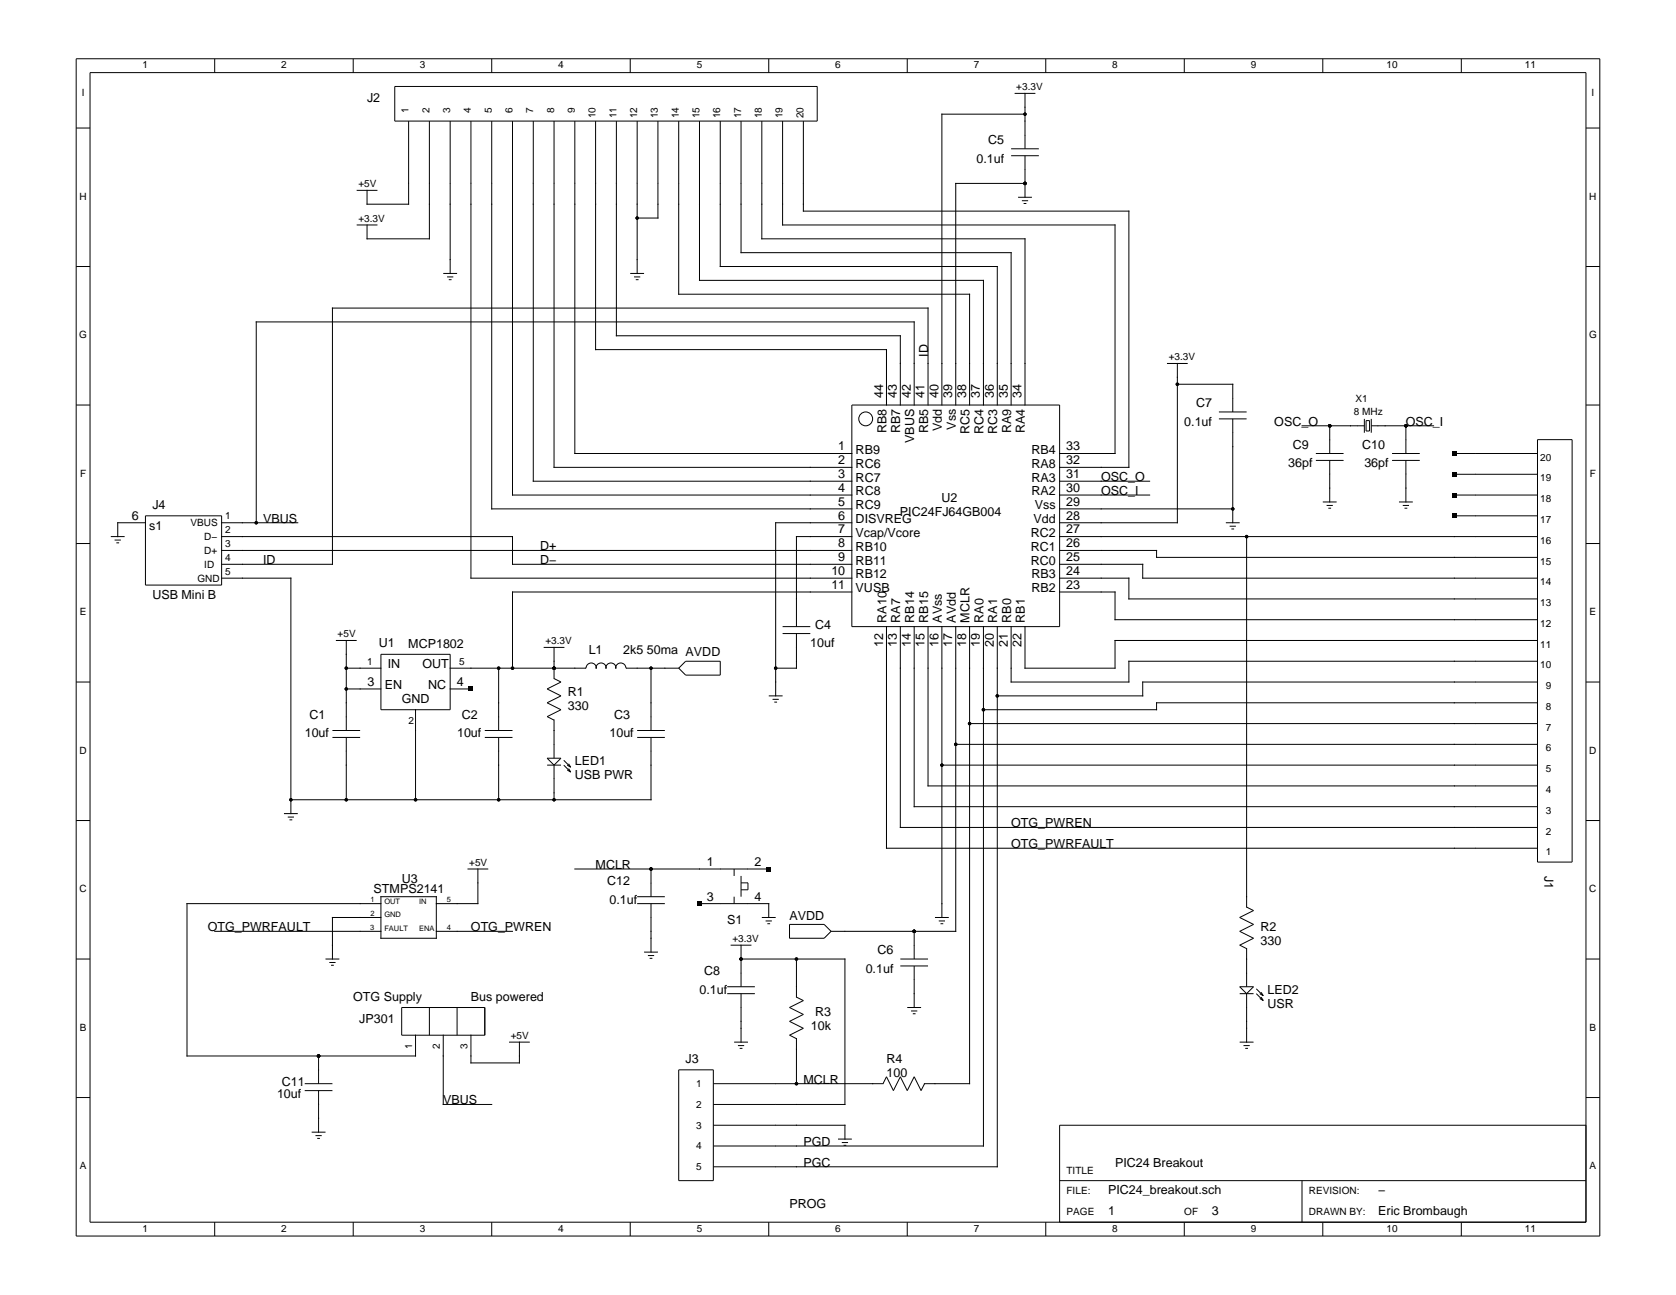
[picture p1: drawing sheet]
<svg xmlns="http://www.w3.org/2000/svg" width="279mm" height="216mm" viewBox="0 0 279 216" stroke-linecap="round" stroke-linejoin="round" font-family="sans-serif">
<g fill="none" stroke="#000" stroke-width=".17">
<path d="M12.7 9.8h254v196.3h-254zM15 12.1h249.4v191.7h-249.4zM35.8 9.8v2.3M58.9 9.8v2.3M65.8 14.4h70.4v5.8h-70.4zM82 9.8v2.3M105.1 9.8v2.3M128.2 9.8v2.3M151.2 9.8v2.3M169.1 15.6h3.5M170.9 19h-13.9v48.5M170.9 15.6v9.2"/>
<path d="M174.3 9.8v2.3M197.4 9.8v2.3M220.5 9.8v2.3M243.6 9.8v2.3M12.7 21.3h2.3M59.5 31.7h3.4M59.5 37.5h3.4M68.1 20.2v13.8h-6.9v-2.3M71.6 20.2v19.6h-10.4v-2.3M75 20.2v25.4M78.5 20.2v76.2h63.5M82 20.2v64.6h60"/>
<path d="M85.4 20.2v62.3h56.6M88.9 20.2v60h53.1M92.4 20.2v57.7h49.6M95.8 20.2v55.4h46.2M99.3 20.2v38.1h48.5v9.2M102.8 20.2v35.8h47.3v11.5M106.2 20.2v25.4M109.7 20.2v16.2h-3.5M113.1 20.2v28.9h48.5v18.4M116.6 20.2v26.5h47.3v20.8M120.1 20.2v24.2h46.2v23.1M123.5 20.2v21.9h45.1v25.4"/>
<path d="M127 20.2v19.6h43.9v27.7M130.5 20.2v17.3h55.4v38.1h-9.3M133.9 20.2v15h54.3v42.7h-11.6M168.6 26h4.6M168.6 24.8h4.6M169.7 32.9h2.3M170.4 33.5h1M170.6 33.9h.5M170.9 26v6.9M170.9 30.6h-11.6v36.9M264.4 21.3h2.3M12.7 44.4h2.3"/>
<path d="M73.9 45.6h2.3M74.5 46.2h1.1M74.8 46.6h.5M105.1 45.6h2.3M105.7 46.2h1M106 46.6h.4M264.4 44.4h2.3M12.7 67.5h2.3M142 67.5h34.6v37h-34.6zM152.4 67.5v-13.8h-109.7v33.5M154.7 67.5v-16.1h-99.3v42.7h-18.5M194.5 60.6h3.5"/>
<path d="M196.3 60.6v26.6h-19.7M196.3 64.1h9.2v4.6M203.2 69.8h4.6M203.2 68.7h4.6M205.5 69.8v17.4M217.1 71h10.3M219.4 75.6h4.6M219.4 76.8h4.6M221.7 71v4.6M221.7 76.8v6.9M227.4 69.8v2.3M227.7 70.1h.6v1.8h-.6z"/>
<path d="M228.6 71h10.4M228.6 69.8v2.3M232.1 75.6h4.6M232.1 76.8h4.6M234.4 71v4.6M234.4 76.8v6.9M242.5 75.6h13.8M242.5 79.1h13.8M256.3 73.3h5.8v70.4h-5.8zM264.4 67.5h2.3M12.7 90.6h2.3M18.5 89.5h2.3"/>
<path d="M19.1 90h1M19.4 90.5h.5M24.2 87.2h-4.6v2.3M24.2 86h12.7v11.5h-12.7zM36.9 87.2h12.7M36.9 91.8h105.1M36.9 89.5h48.5v4.6h56.6M36.9 96.4h11.6v39.2M142 87.2h-12.7v28.8M142 89.5h-9.2v15M142 98.7h-56.6v12.7M176.6 91.8h16.2v1.1h63.5"/>
<path d="M176.6 94.1h13.9v2.3h65.8M176.6 96.4h11.6v3.5h68.1M176.6 98.7h9.3v4.6h70.4M176.6 80.2h15.1M176.6 82.5h15.1M176.6 89.5h79.7M176.6 84.8h28.9M204.4 87.2h2.3M205 87.7h1M205.3 88.2h.4M207.8 89.5v61.7l1.2 .6-2.3 1.2 2.3 1.1-2.3 1.2 2.3 1.1-2.3 1.2 1.1 .6M220.5 83.7h2.3"/>
<path d="M221.2 84.3h1M221.4 84.7h.5M233.2 83.7h2.3M233.9 84.3h1M234.1 84.7h.5M242.5 82.5h13.8M242.5 86h13.8M264.4 90.6h2.3M12.7 113.7h2.3M56 106.8h3.5M57.7 106.8v15M57.7 111.4h5.8"/>
<path d="M57.7 114.9h5.8M63.5 109.1h11.5v9.2h-11.5zM69.3 118.3v15M75 111.4h22.7a.84 .84 0 0 1 .9-.9 .84 .84 0 0 1 .8 .9 .82 .82 0 0 1 .8-.9 .82 .82 0 0 1 .8 .9 .82 .82 0 0 1 .8-.9 .82 .82 0 0 1 .9 .9 .84 .84 0 0 1 .8-.9 .84 .84 0 0 1 .8 .9h8.8M75 114.9h3.5M83.1 111.4v10.4M90.6 107.9h3.5M92.4 107.9v5.2l1.1 .6-2.3 1.2 2.3 1.1-2.3 1.2 2.3 1.1-2.3 1.2 1.2 .6M108.5 111.4v10.4M113.1 111.4l1.2-1.2h5.8v2.4h-5.8zM128.2 116h2.3M128.8 116.6h1"/>
<path d="M129.1 117.1h.4M130.5 104.5h4.6M130.5 105.6h4.6M132.8 105.6v5.8h-3.5M147.8 104.5v36.9h108.5M150.1 104.5v33.5h106.2M152.4 104.5v30h103.9M154.7 104.5v26.5h101.6M157 104.5v48.5M159.3 104.5v50.8h-20.8M161.6 104.5v76.2h-7.5l-.5 1.1-1.2-2.3-1.2 2.3-1.1-2.3-1.2 2.3-1.1-2.3-.6 1.2h-28.3M163.9 104.5v86.6h-45"/>
<path d="M166.3 104.5v90h-47.4M168.6 104.5v9.2h19.6v-3.5h68.1M170.9 104.5v6.9h15v-4.6h70.4M256.3 113.7h-65.8v2.3h-24.2M256.3 117.2h-63.5v1.1h-28.9M264.4 113.7h2.3M12.7 136.8h2.3M47.3 135.6h2.3M48 136.2h1M48.3 136.7h.4M55.4 121.8h4.6M55.4 122.9h4.6"/>
<path d="M57.7 122.9v10.4M80.8 121.8h4.6M80.8 122.9h4.6M83.1 122.9v10.4M91.2 127.6h2.3M91.2 126.4h2.3l-1.1 1.2zM92.4 120v6.4M92.4 127.6v5.7M94 127.6l1.1 1.1M94 126.8l1.1 1.1M94.6 128.4l.5 .3M94.6 127.6l.5 .3"/>
<path d="M94.8 128.1l.3 .6M94.8 127.3l.3 .6M106.2 121.8h4.6M106.2 122.9h4.6M108.5 122.9v10.4h-60M157 127.6h99.3M159.3 124.1h97M161.6 120.6h94.7M264.4 136.8h2.3M12.7 159.9h2.3M35.8 155.3h27.7M54.3 159.9h2.3"/>
<path d="M63.5 153h-8.1v6.9M63.5 149.5h9.2v6.9h-9.2zM63.5 150.7h-32.3v25.4h38.1v-3.5M72.7 155.3h12.7M77.9 144.9h3.5M79.7 144.9v5.8h-7M95.8 144.9h32.4M106.2 150.7h4.6M106.2 149.5h4.6M107.4 158.7h2.3M108 159.3h1M108.3 159.8h.5"/>
<path d="M108.5 144.9v4.6M108.5 150.7v8M116.6 150.7h11.6v2.3M121.8 157.6h3.5M122.4 144.9v1.1M122.4 149.5v1.2M123.5 159.9h17.4v24.2h-22M123.5 146v3.5M123.5 157.6v6.9M123.5 147.2h1.2v1.1h-1.2M127 153h2.3M127.6 153.5h1.1"/>
<path d="M127.9 154h.5M131.6 154.1h5.8l1.1 1.2-1.1 1.1h-5.8zM132.8 159.9v6.3l1.1 .6-2.3 1.2 2.3 1.1-2.3 1.2 2.3 1.1-2.3 1.2 1.2 .6M150.1 159.9h4.6M152.4 155.3v4.6M155.9 153h2.3M156.5 153.5h1M156.8 154h.4M207.8 158.1v6.4M264.4 159.9h2.3M53.1 176.1v4.6M54.9 160.5h1"/>
<path d="M55.2 160.9h.4M67 168h13.8v4.6h-13.8zM71.6 168v4.6M73.9 172.6v11.5h8.1M76.2 168v4.6M78.5 172.6v4.6h8.1v-3.5M84.9 173.7h3.4M113.1 178.4h5.8v18.4h-5.8zM121.2 164.5h4.6M121.2 165.7h4.6M122.4 173.7h2.3M123 174.3h1.1"/>
<path d="M123.3 174.8h.5M123.5 165.7v8M132.8 173.1v7.6M150.1 161h4.6M151.2 168h2.4M151.9 168.5h1M152.2 169h.4M152.4 161v7M206.7 164.5h2.3l-1.2 1.2zM206.7 165.7h2.3M206.7 173.7h2.3M207.3 174.3h1"/>
<path d="M207.6 174.8h.4M207.8 165.7v8M209.4 164.9l1.2 1.1M209.4 165.7l1.2 1.1M210 165.7l.6 .3M210 166.5l.6 .3M210.2 165.4l.4 .6M210.2 166.2l.4 .6M12.7 183h2.3M50.8 180.7h4.6M50.8 181.8h4.6M52 188.8h2.3"/>
<path d="M52.6 189.3h1M52.9 189.8h.4M53.1 181.8v7M118.9 187.6h22v2.3M139.7 189.9h2.3M140.3 190.5h1.1M140.6 190.9h.5M176.6 196.8h87.8M217.1 196.8v7M264.4 187.6h-87.8v16.2M264.4 183h2.3M35.8 203.8v2.3"/>
<path d="M58.9 203.8v2.3M82 203.8v2.3M105.1 203.8v2.3M128.2 203.8v2.3M151.2 203.8v2.3M174.3 203.8v2.3M197.4 203.8v2.3M220.5 203.8v2.3M243.6 203.8v2.3"/>
<circle cx="144.3" cy="69.8" r="1.15"/>
</g>
<g fill="#000">
<path d="M242.1 78.7h.7v.7h-.7zM242.1 75.3h.7v.7h-.7zM242.1 85.7h.7v.6h-.7zM242.1 82.2h.7v.7h-.7zM78.2 114.5h.7v.7h-.7zM116.3 150.3h.7v.7h-.7zM127.8 144.5h.7v.7h-.7z"/>
<circle cx="170.9" cy="19" r=".29"/>
<circle cx="106.2" cy="36.4" r=".29"/>
<circle cx="170.9" cy="30.6" r=".29"/>
<circle cx="196.3" cy="64.1" r=".29"/>
<circle cx="221.7" cy="71" r=".29"/>
<circle cx="234.4" cy="71" r=".29"/>
<circle cx="42.7" cy="87.2" r=".29"/>
<circle cx="205.5" cy="84.8" r=".29"/>
<circle cx="207.8" cy="89.5" r=".29"/>
<circle cx="57.7" cy="111.4" r=".29"/>
<circle cx="57.7" cy="114.9" r=".29"/>
<circle cx="83.1" cy="111.4" r=".29"/>
<circle cx="85.4" cy="111.4" r=".29"/>
<circle cx="92.4" cy="111.4" r=".29"/>
<circle cx="108.5" cy="111.4" r=".29"/>
<circle cx="129.3" cy="111.4" r=".29"/>
<circle cx="163.9" cy="118.3" r=".29"/>
<circle cx="166.3" cy="116" r=".29"/>
<circle cx="48.5" cy="133.3" r=".29"/>
<circle cx="57.7" cy="133.3" r=".29"/>
<circle cx="69.3" cy="133.3" r=".29"/>
<circle cx="83.1" cy="133.3" r=".29"/>
<circle cx="92.4" cy="133.3" r=".29"/>
<circle cx="157" cy="127.6" r=".29"/>
<circle cx="159.3" cy="124.1" r=".29"/>
<circle cx="161.6" cy="120.6" r=".29"/>
<circle cx="108.5" cy="144.9" r=".29"/>
<circle cx="123.5" cy="159.9" r=".29"/>
<circle cx="132.8" cy="159.9" r=".29"/>
<circle cx="152.4" cy="155.3" r=".29"/>
<circle cx="53.1" cy="176.1" r=".29"/>
<circle cx="132.8" cy="180.7" r=".29"/>
</g>
<g font-size="2.1">
<text x="61.2" y="17.1">J2</text>
<text x="162.8" y="27.1">0.1uf</text>
<text x="164.7" y="24">C5</text>
<text x="154.7" y="59.4" transform="rotate(-90 154.7 59.4)">ID</text>
<text x="147.2" y="66.4" transform="rotate(-90 147.2 66.4)">44</text>
<text x="149.5" y="66.4" transform="rotate(-90 149.5 66.4)">43</text>
<text x="151.8" y="66.4" transform="rotate(-90 151.8 66.4)">42</text>
<text x="154.1" y="66.4" transform="rotate(-90 154.1 66.4)">41</text>
<text x="156.4" y="66.4" transform="rotate(-90 156.4 66.4)">40</text>
<text x="157" y="71.9" transform="rotate(-90 157 71.9)">Vdd</text>
<text x="158.7" y="66.4" transform="rotate(-90 158.7 66.4)">39</text>
<text x="159.3" y="71.6" transform="rotate(-90 159.3 71.6)">Vss</text>
<text x="161.1" y="66.4" transform="rotate(-90 161.1 66.4)">38</text>
<text x="163.4" y="66.4" transform="rotate(-90 163.4 66.4)">37</text>
<text x="165.7" y="66.4" transform="rotate(-90 165.7 66.4)">36</text>
<text x="168" y="66.4" transform="rotate(-90 168 66.4)">35</text>
<text x="170.3" y="66.4" transform="rotate(-90 170.3 66.4)">34</text>
<text x="197.4" y="71">0.1uf</text>
<text x="199.4" y="67.9">C7</text>
<text x="212.4" y="71">OSC_O</text>
<text x="234.4" y="71">OSC_I</text>
<text x="139.8" y="75.1">1</text>
<text x="139.8" y="77.4">2</text>
<text x="142.6" y="75.7">RB9</text>
<text x="142.6" y="78">RC6</text>
<text x="147.8" y="72.2" transform="rotate(-90 147.8 72.2)">RB8</text>
<text x="150.1" y="72.2" transform="rotate(-90 150.1 72.2)">RB7</text>
<text x="152.4" y="73.8" transform="rotate(-90 152.4 73.8)">VBUS</text>
<text x="154.7" y="72.2" transform="rotate(-90 154.7 72.2)">RB5</text>
<text x="161.6" y="72.3" transform="rotate(-90 161.6 72.3)">RC5</text>
<text x="163.9" y="72.3" transform="rotate(-90 163.9 72.3)">RC4</text>
<text x="166.3" y="72.3" transform="rotate(-90 166.3 72.3)">RC3</text>
<text x="168.6" y="72.2" transform="rotate(-90 168.6 72.2)">RA9</text>
<text x="170.9" y="72.2" transform="rotate(-90 170.9 72.2)">RA4</text>
<text x="172" y="78">RA8</text>
<text x="172" y="75.7">RB4</text>
<text x="177.7" y="77.4">32</text>
<text x="177.7" y="75.1">33</text>
<text x="214.7" y="77.9">36pf</text>
<text x="215.5" y="74.8">C9</text>
<text x="227.1" y="74.8">C10</text>
<text x="227.4" y="77.9">36pf</text>
<text x="139.8" y="79.7">3</text>
<text x="139.8" y="82">4</text>
<text x="142.6" y="80.3">RC7</text>
<text x="142.6" y="82.6">RC8</text>
<text x="157" y="83.7">U2</text>
<text x="172" y="82.6">RA2</text>
<text x="172" y="80.3">RA3</text>
<text x="177.7" y="82">30</text>
<text x="177.7" y="79.7">31</text>
<text x="183.6" y="82.5">OSC_I</text>
<text x="183.6" y="80.2">OSC_O</text>
<text x="22" y="86.6">6</text>
<text x="24.9" y="88.4">s1</text>
<text x="25.4" y="84.8">J4</text>
<text x="43.9" y="87.2">VBUS</text>
<text x="139.8" y="84.3">5</text>
<text x="139.8" y="86.6">6</text>
<text x="139.8" y="88.9">7</text>
<text x="142.6" y="84.9">RC9</text>
<text x="142.6" y="87.2">DISVREG</text>
<text x="142.6" y="89.5">Vcap/Vcore</text>
<text x="150" y="86.1">PIC24FJ64GB004</text>
<text x="171.8" y="89.5">RC2</text>
<text x="172.3" y="87.2">Vdd</text>
<text x="172.5" y="84.9">Vss</text>
<text x="177.7" y="88.9">27</text>
<text x="177.7" y="86.6">28</text>
<text x="177.7" y="84.3">29</text>
<text x="43.9" y="94.1">ID</text>
<text x="90.1" y="91.8">D+</text>
<text x="90.1" y="94.1">D−</text>
<text x="138.6" y="95.9">10</text>
<text x="139.8" y="91.3">8</text>
<text x="139.8" y="93.6">9</text>
<text x="142.6" y="91.8">RB10</text>
<text x="142.6" y="94.1">RB11</text>
<text x="171.8" y="94.1">RC0</text>
<text x="171.8" y="91.8">RC1</text>
<text x="177.7" y="95.9">24</text>
<text x="177.7" y="93.6">25</text>
<text x="177.7" y="91.3">26</text>
<text x="25.4" y="99.9">USB Mini B</text>
<text x="138.6" y="98.2">11</text>
<text x="142.6" y="96.4">RB12</text>
<text x="142.6" y="98.8">VUSB</text>
<text x="172" y="98.8">RB2</text>
<text x="172" y="96.4">RB3</text>
<text x="177.7" y="98.2">23</text>
<text x="63.1" y="107.9">U1</text>
<text x="68.1" y="108">MCP1802</text>
<text x="135.1" y="107.9">10uf</text>
<text x="135.9" y="104.8">C4</text>
<text x="147.2" y="107.9" transform="rotate(-90 147.2 107.9)">12</text>
<text x="147.8" y="103.8" transform="rotate(-90 147.8 103.8)">RA10</text>
<text x="149.5" y="107.9" transform="rotate(-90 149.5 107.9)">13</text>
<text x="150.1" y="103.8" transform="rotate(-90 150.1 103.8)">RA7</text>
<text x="151.8" y="107.9" transform="rotate(-90 151.8 107.9)">14</text>
<text x="152.4" y="103.8" transform="rotate(-90 152.4 103.8)">RB14</text>
<text x="154.1" y="107.9" transform="rotate(-90 154.1 107.9)">15</text>
<text x="154.7" y="103.8" transform="rotate(-90 154.7 103.8)">RB15</text>
<text x="156.4" y="107.9" transform="rotate(-90 156.4 107.9)">16</text>
<text x="157" y="103.8" transform="rotate(-90 157 103.8)">AVss</text>
<text x="158.7" y="107.9" transform="rotate(-90 158.7 107.9)">17</text>
<text x="159.3" y="103.8" transform="rotate(-90 159.3 103.8)">AVdd</text>
<text x="161.1" y="107.9" transform="rotate(-90 161.1 107.9)">18</text>
<text x="161.6" y="103.8" transform="rotate(-90 161.6 103.8)">MCLR</text>
<text x="163.4" y="107.9" transform="rotate(-90 163.4 107.9)">19</text>
<text x="163.9" y="103.8" transform="rotate(-90 163.9 103.8)">RA0</text>
<text x="165.7" y="107.9" transform="rotate(-90 165.7 107.9)">20</text>
<text x="166.3" y="103.8" transform="rotate(-90 166.3 103.8)">RA1</text>
<text x="168" y="107.9" transform="rotate(-90 168 107.9)">21</text>
<text x="168.6" y="103.8" transform="rotate(-90 168.6 103.8)">RB0</text>
<text x="170.3" y="107.9" transform="rotate(-90 170.3 107.9)">22</text>
<text x="170.9" y="103.8" transform="rotate(-90 170.9 103.8)">RB1</text>
<text x="64.7" y="111.4">IN</text>
<text x="70.4" y="111.4">OUT</text>
<text x="98.1" y="109.1">L1</text>
<text x="103.9" y="109.1">2k5 50ma AVDD</text>
<text x="51.6" y="119.8">C1</text>
<text x="61.2" y="114.3">3</text>
<text x="64.1" y="114.9">EN</text>
<text x="67" y="117.2">GND</text>
<text x="71.4" y="114.9">NC</text>
<text x="76.1" y="114.3">4</text>
<text x="77" y="119.8">C2</text>
<text x="94.7" y="118.3">330</text>
<text x="94.7" y="116">R1</text>
<text x="102.4" y="119.8">C3</text>
<text x="50.8" y="122.9">10uf</text>
<text x="76.2" y="122.9">10uf</text>
<text x="101.6" y="122.9">10uf</text>
<text x="95.8" y="129.9">USB PWR</text>
<text x="95.8" y="127.6">LED1</text>
<text x="168.6" y="138">OTG_PWREN</text>
<text x="168.6" y="141.4">OTG_PWRFAULT</text>
<text x="62.3" y="148.9">STMPS2141</text>
<text x="67" y="147.2">U3</text>
<text x="99.3" y="144.9">MCLR</text>
<text x="101.2" y="147.6">C12</text>
<text x="117.8" y="144.4">1</text>
<text x="125.8" y="144.4">2</text>
<text x="257.5" y="146" transform="rotate(90 257.5 146)">J1</text>
<text x="34.6" y="155.3">OTG_PWRFAULT</text>
<text x="78.5" y="155.3">OTG_PWREN</text>
<text x="101.6" y="150.7">0.1uf</text>
<text x="117.8" y="150.1">3</text>
<text x="121.2" y="154.1">S1</text>
<text x="125.8" y="150.1">4</text>
<text x="131.6" y="153.3">AVDD</text>
<text x="210.1" y="155.3">R2</text>
<text x="146.3" y="159.1">C6</text>
<text x="210.1" y="157.6">330</text>
<text x="58.9" y="166.8">OTG Supply</text>
<text x="78.5" y="166.8">Bus powered</text>
<text x="116.6" y="165.7">0.1uf</text>
<text x="117.4" y="162.6">C8</text>
<text x="144.3" y="162.2">0.1uf</text>
<text x="211.3" y="168">USR</text>
<text x="211.3" y="165.7">LED2</text>
<text x="59.9" y="170.6">JP301</text>
<text x="135.2" y="171.8">10k</text>
<text x="135.9" y="169.5">R3</text>
<text x="114.3" y="177.2">J3</text>
<text x="147.8" y="177.2">R4</text>
<text x="147.8" y="179.5">100</text>
<text x="46.2" y="183">10uf</text>
<text x="47" y="181">C11</text>
<text x="73.9" y="184.1">VBUS</text>
<text x="133.9" y="180.7">MCLR</text>
<text x="133.9" y="191.1">PGD</text>
<text x="133.9" y="194.5">PGC</text>
<text x="185.9" y="194.5">PIC24 Breakout</text>
<text x="131.6" y="201.5">PROG</text>
<text x="184.7" y="202.6">1</text>
<text x="184.7" y="199.1">PIC24_breakout.sch</text>
<text x="202" y="202.6">3</text>
<text x="229.8" y="199.1">−</text>
<text x="229.8" y="202.6">Eric Brombaugh</text>
</g>
<g font-size="1.7">
<text x="23.8" y="11.4">1</text>
<text x="46.9" y="11.4">2</text>
<text x="70" y="11.4">3</text>
<text x="93.1" y="11.4">4</text>
<text x="116.1" y="11.4">5</text>
<text x="139.2" y="11.4">6</text>
<text x="162.3" y="11.4">7</text>
<text x="185.4" y="11.4">8</text>
<text x="208.5" y="11.4">9</text>
<text x="231.1" y="11.4">10</text>
<text x="254.2" y="11.4">11</text>
<text x="13.6" y="16">I</text>
<text x="169.4" y="15">+3.3V</text>
<text x="265.3" y="16">I</text>
<text x="68.1" y="18.8" transform="rotate(-90 68.1 18.8)">1</text>
<text x="71.6" y="18.8" transform="rotate(-90 71.6 18.8)">2</text>
<text x="75" y="18.8" transform="rotate(-90 75 18.8)">3</text>
<text x="78.5" y="18.8" transform="rotate(-90 78.5 18.8)">4</text>
<text x="82" y="18.8" transform="rotate(-90 82 18.8)">5</text>
<text x="85.4" y="18.8" transform="rotate(-90 85.4 18.8)">6</text>
<text x="88.9" y="18.8" transform="rotate(-90 88.9 18.8)">7</text>
<text x="92.4" y="18.8" transform="rotate(-90 92.4 18.8)">8</text>
<text x="95.8" y="18.8" transform="rotate(-90 95.8 18.8)">9</text>
<text x="99.3" y="19.7" transform="rotate(-90 99.3 19.7)">10</text>
<text x="102.8" y="19.7" transform="rotate(-90 102.8 19.7)">11</text>
<text x="106.2" y="19.7" transform="rotate(-90 106.2 19.7)">12</text>
<text x="109.7" y="19.7" transform="rotate(-90 109.7 19.7)">13</text>
<text x="113.1" y="19.7" transform="rotate(-90 113.1 19.7)">14</text>
<text x="116.6" y="19.7" transform="rotate(-90 116.6 19.7)">15</text>
<text x="120.1" y="19.7" transform="rotate(-90 120.1 19.7)">16</text>
<text x="123.5" y="19.7" transform="rotate(-90 123.5 19.7)">17</text>
<text x="127" y="19.7" transform="rotate(-90 127 19.7)">18</text>
<text x="130.5" y="19.7" transform="rotate(-90 130.5 19.7)">19</text>
<text x="133.9" y="19.7" transform="rotate(-90 133.9 19.7)">20</text>
<text x="13.3" y="33.3">H</text>
<text x="59.7" y="31.2">+5V</text>
<text x="264.9" y="33.3">H</text>
<text x="59.7" y="36.9">+3.3V</text>
<text x="13.2" y="56.4">G</text>
<text x="264.9" y="56.4">G</text>
<text x="194.8" y="60">+3.3V</text>
<text x="225.7" y="69.3">8 MHz</text>
<text x="226" y="66.9">X1</text>
<text x="256.8" y="76.8">20</text>
<text x="13.3" y="79.5">F</text>
<text x="256.8" y="83.7">18</text>
<text x="256.8" y="80.3">19</text>
<text x="265" y="79.5">F</text>
<text x="31.8" y="87.7">VBUS</text>
<text x="37.5" y="88.9">2</text>
<text x="37.5" y="86.6">1</text>
<text x="256.8" y="87.2">17</text>
<text x="34.1" y="90">D−</text>
<text x="34.1" y="94.7">ID</text>
<text x="34.1" y="92.3">D+</text>
<text x="37.5" y="93.5">4</text>
<text x="37.5" y="91.2">3</text>
<text x="37.5" y="95.8">5</text>
<text x="256.8" y="94.1">15</text>
<text x="256.8" y="90.6">16</text>
<text x="32.9" y="97">GND</text>
<text x="256.8" y="101">13</text>
<text x="256.8" y="97.6">14</text>
<text x="13.3" y="102.6">E</text>
<text x="56.3" y="106.2">+5V</text>
<text x="90.9" y="107.4">+3.3V</text>
<text x="256.8" y="108">11</text>
<text x="256.8" y="104.5">12</text>
<text x="265" y="102.6">E</text>
<text x="61.2" y="110.8">1</text>
<text x="76.5" y="110.8">5</text>
<text x="256.8" y="111.4">10</text>
<text x="257.7" y="118.4">8</text>
<text x="257.7" y="114.9">9</text>
<text x="13.3" y="125.7">D</text>
<text x="68.1" y="120.6">2</text>
<text x="257.7" y="125.3">6</text>
<text x="257.7" y="121.8">7</text>
<text x="264.9" y="125.7">D</text>
<text x="257.7" y="128.7">5</text>
<text x="257.7" y="135.7">3</text>
<text x="257.7" y="132.2">4</text>
<text x="257.7" y="142.6">1</text>
<text x="257.7" y="139.1">2</text>
<text x="13.3" y="148.8">C</text>
<text x="78.2" y="144.3">+5V</text>
<text x="264.9" y="148.8">C</text>
<text x="122.1" y="157">+3.3V</text>
<text x="13.3" y="171.9">B</text>
<text x="85.1" y="173.2">+5V</text>
<text x="265" y="171.9">B</text>
<text x="68.7" y="174.9" transform="rotate(-90 68.7 174.9)">1</text>
<text x="73.3" y="174.9" transform="rotate(-90 73.3 174.9)">2</text>
<text x="77.9" y="174.9" transform="rotate(-90 77.9 174.9)">3</text>
<text x="116" y="184.7">2</text>
<text x="116" y="181.2">1</text>
<text x="116" y="191.6">4</text>
<text x="116" y="188.2">3</text>
<text x="13.3" y="195">A</text>
<text x="116" y="195.1">5</text>
<text x="177.8" y="195.7">TITLE</text>
<text x="265" y="195">A</text>
<text x="177.8" y="199.1">FILE:</text>
<text x="177.8" y="202.6">PAGE</text>
<text x="197.4" y="202.6">OF</text>
<text x="218.2" y="199.1">REVISION:</text>
<text x="218.2" y="202.6">DRAWN BY:</text>
<text x="23.8" y="205.3">1</text>
<text x="46.9" y="205.3">2</text>
<text x="70" y="205.3">3</text>
<text x="93.1" y="205.3">4</text>
<text x="116.1" y="205.3">5</text>
<text x="139.2" y="205.3">6</text>
<text x="162.3" y="205.3">7</text>
<text x="185.4" y="205.3">8</text>
<text x="208.5" y="205.3">9</text>
<text x="231.1" y="205.3">10</text>
<text x="254.2" y="205.3">11</text>
</g>
<g font-size="1.3">
<text x="61.7" y="155">3</text>
<text x="61.8" y="150.4">1</text>
<text x="61.8" y="152.7">2</text>
<text x="64.1" y="150.7">OUT</text>
<text x="64.1" y="153">GND</text>
<text x="64.1" y="155.3">FAULT</text>
<text x="69.9" y="150.7">IN</text>
<text x="69.9" y="155.3">ENA</text>
<text x="74.5" y="150.4">5</text>
<text x="74.5" y="155">4</text>
</g>
</svg>
